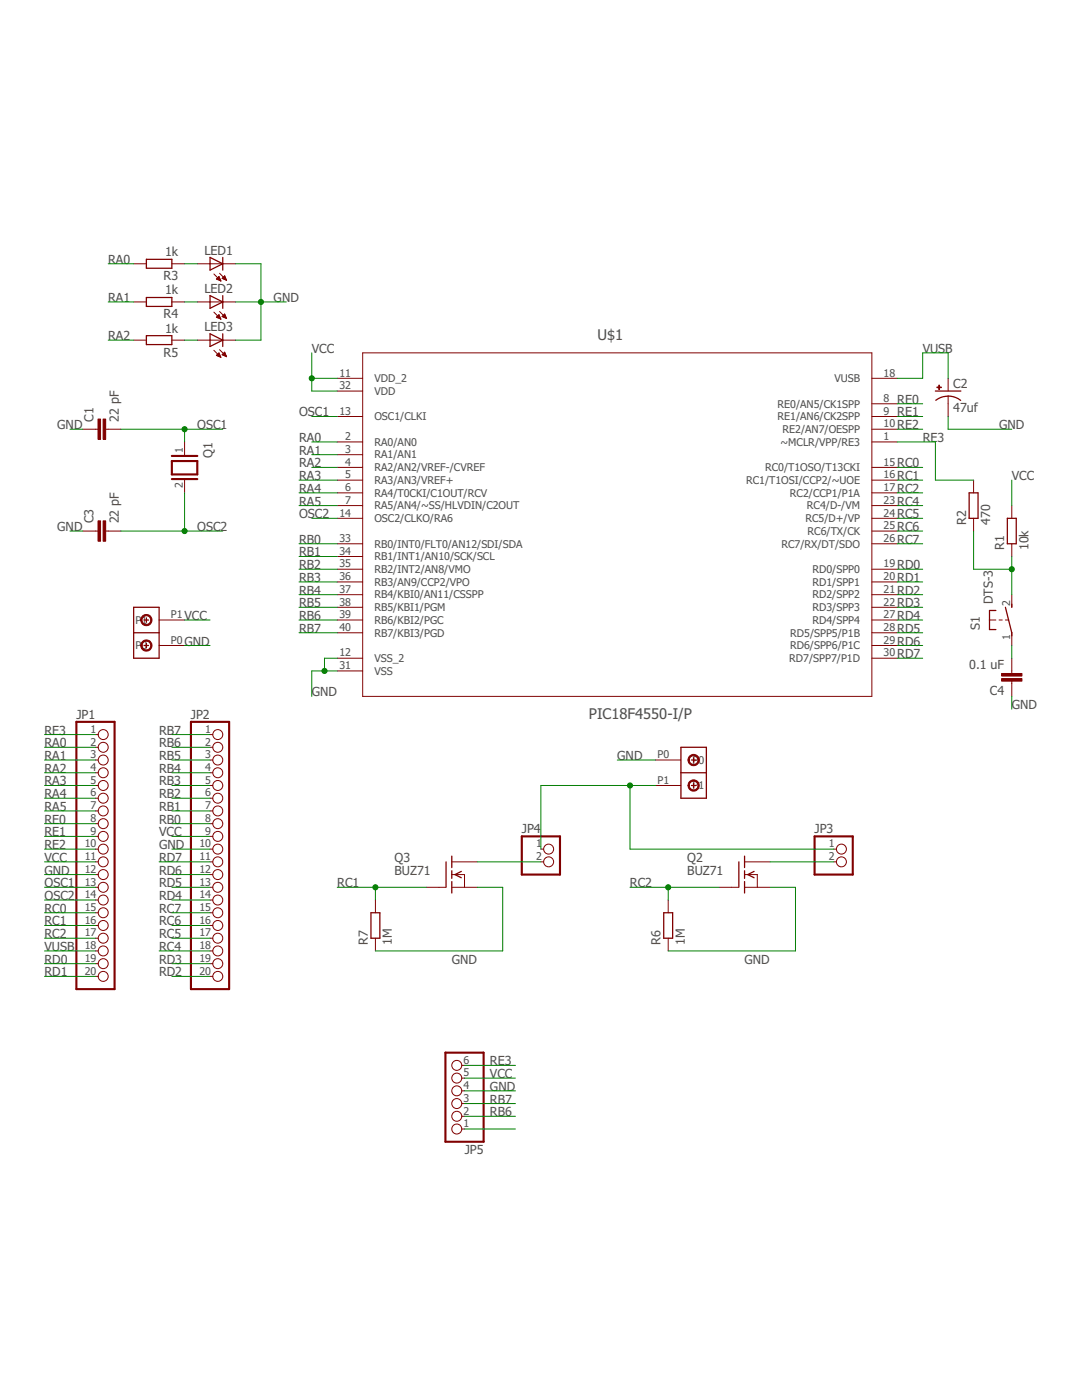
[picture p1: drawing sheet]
<svg xmlns="http://www.w3.org/2000/svg" width="216mm" height="279mm" viewBox="0 0 216 279" stroke-linecap="round" stroke-linejoin="round" font-family="sans-serif">
<g fill="none" stroke="#800000" stroke-width=".2">
<path d="M26.7 52.6h2.5M34.3 52.6h2.5M39.4 52.6h7.6M42.7 54.7l1.4 1.4M43.2 55.7l.5-.5 .4 .9zM43.2 55.7h.7M43.3 55.6h.6M43.4 55.5h.4M43.5 55.8h.5M43.5 55.4h.3M43.6 55.2h.1M43.8 55.9h.2"/>
<path d="M43.8 54.5l1.4 1.4M44 56.1h.1M44.3 55.6l.9 .3M44.4 55.6h.6M44.4 55.5h.6M44.5 55.4h.4M44.6 55.7h.5M44.7 55.2h.2M44.8 55.1h.1M44.8 55.1l-.5 .5M44.8 55.1l.4 .8M44.9 55.8h.2"/>
<path d="M45.2 55.9h.1M26.7 60.3h2.5M26.7 67.9h2.5M34.3 60.3h2.5M34.3 67.9h2.5M39.4 60.3h7.6M39.4 67.9h7.6M42.7 62.3l1.4 1.4M42.7 69.9l1.4 1.4M43.2 63.3l.9 .4M43.2 63.3h.7M43.2 70.9l.5-.5 .4 .9z"/>
<path d="M43.2 70.9h.7M43.3 63.2h.5M43.3 70.8h.5M43.4 71h.5M43.4 63.1h.4M43.4 63.4h.5M43.4 70.7h.4M43.5 62.9h.2M43.6 70.5h.1M43.7 62.8h.1M43.7 71.1h.3M43.7 62.8l-.5 .5"/>
<path d="M43.7 62.8l.4 .9M43.7 63.5h.3M43.8 62.2l1.4 1.4M43.8 69.8l1.4 1.4M44 71.3h.1M44 63.7h.1M44.3 63.2h.7M44.3 63.2l.9 .4M44.3 63.2l.5-.5 .4 .9M44.3 70.8l.9 .4M44.3 70.8h.7M44.4 63.1h.6"/>
<path d="M44.4 70.7h.6M44.6 62.9h.3M44.6 70.9h.5M44.6 70.5h.3M44.6 63.3h.5M44.7 62.8h.2M44.7 70.4h.2M44.8 62.7h.1M44.8 70.3h.1M44.8 71h.3M44.8 70.3l-.5 .5M44.8 70.3l.4 .9"/>
<path d="M44.9 63.4h.2M45.1 71.1h.1M45.1 63.5h.1M67.3 75.5h5.1M67.3 78h5.1M72.4 70.4h101.6v68.6h-101.6zM174 75.5h5M189.2 75.5v2.5M189.2 79.1v4M16.5 85.7h3.1M21.1 85.7h3M36.8 88.2v2.5"/>
<path d="M36.8 95.8v2.6M67.3 83.1h5.1M67.3 88.2h5.1M67.3 90.7h5.1M67.3 93.3h5.1M67.3 95.8h5.1M67.3 98.4h5.1M174 83.1h5M174 88.2h5M174 93.3h5M174 95.8h5M174 98.4h5"/>
<path d="M174 80.6h5M174 85.7h5M194.3 95.8v2.6M16.5 106h3.1M21.1 106h3M67.3 100.9h5.1M67.3 103.4h5.1M67.3 108.5h5.1M67.3 111.1h5.1M67.3 113.6h5.1M67.3 116.1h5.1M67.3 118.7h5.1"/>
<path d="M174 100.9h5M174 103.4h5M174 108.5h5M174 113.6h5M174 116.1h5M174 118.7h5M174 106h5M194.3 103.4v2.6M201.9 100.9v2.5M201.9 108.5v2.6M201.9 118.7v2.5M31.7 123.7h5.1"/>
<path d="M31.7 128.8h5.1M67.3 121.2h5.1M67.3 123.7h5.1M67.3 126.3h5.1M67.3 131.4h5.1M67.3 133.9h5.1M174 121.2h5M174 123.7h5M174 126.3h5M174 131.4h5M174 128.8h5M197.4 123.7h1.3"/>
<path d="M199.3 123.7h.7M200.6 123.7h.7M201.9 126.3v2.5M201.9 131.4v3M201.9 135.9v3.1M19 146.6h.6M19 149.1h.6M19 151.7h.6M19 154.2h.6M19 156.8h.6M19 159.3h.6M41.9 146.6h.6"/>
<path d="M41.9 149.1h.6M41.9 151.7h.6M41.9 154.2h.6M41.9 156.8h.6M41.9 159.3h.6M130.8 151.7h5.1M130.8 156.8h5.1M19 161.8h.6M19 164.4h.6M19 166.9h.6M19 169.5h.6M19 172h.6"/>
<path d="M19 174.5h.6M19 177.1h.6M19 179.6h.6M41.9 161.8h.6M41.9 164.4h.6M41.9 166.9h.6M41.9 169.5h.6M41.9 172h.6M41.9 174.5h.6M41.9 177.1h.6M41.9 179.6h.6M74.9 179.6v2.6"/>
<path d="M85.1 177.1h3.8M90.1 172h5.1M90.1 174.5h2.6v2.6M90.1 177.1h5.1M107.9 169.5h.6M107.9 172h.6M133.3 179.6v2.6M143.5 177.1h3.8M148.6 172h5M148.6 174.5h2.5v2.6M148.6 177.1h5M166.3 169.5h.6"/>
<path d="M166.3 172h.6M19 182.2h.6M19 184.7h.6M19 187.2h.6M19 189.8h.6M19 192.3h.6M19 194.9h.6M41.9 182.2h.6M41.9 184.7h.6M41.9 187.2h.6M41.9 189.8h.6M41.9 192.3h.6"/>
<path d="M41.9 194.9h.6M74.9 187.2v2.6M133.3 187.2v2.6M92.1 217.7h.6M92.1 215.2h.6M92.1 212.6h.6M92.1 225.3h.6M92.1 222.8h.6M92.1 220.2h.6"/>
<circle cx="20.6" cy="154.2" r=".99"/>
<circle cx="20.6" cy="151.7" r=".99"/>
<circle cx="20.6" cy="156.8" r=".99"/>
<circle cx="20.6" cy="159.3" r=".99"/>
<circle cx="20.6" cy="146.6" r=".99"/>
<circle cx="20.6" cy="149.1" r=".99"/>
<circle cx="43.5" cy="146.6" r=".99"/>
<circle cx="43.5" cy="154.2" r=".99"/>
<circle cx="43.5" cy="156.8" r=".99"/>
<circle cx="43.5" cy="159.3" r=".99"/>
<circle cx="43.5" cy="149.1" r=".99"/>
<circle cx="43.5" cy="151.7" r=".99"/>
<circle cx="20.6" cy="161.8" r=".99"/>
<circle cx="20.6" cy="166.9" r=".99"/>
<circle cx="20.6" cy="172" r=".99"/>
<circle cx="20.6" cy="164.4" r=".99"/>
<circle cx="20.6" cy="169.5" r=".99"/>
<circle cx="20.6" cy="174.5" r=".99"/>
<circle cx="20.6" cy="177.1" r=".99"/>
<circle cx="20.6" cy="179.6" r=".99"/>
<circle cx="43.5" cy="164.4" r=".99"/>
<circle cx="43.5" cy="166.9" r=".99"/>
<circle cx="43.5" cy="172" r=".99"/>
<circle cx="43.5" cy="161.8" r=".99"/>
<circle cx="43.5" cy="169.5" r=".99"/>
<circle cx="43.5" cy="174.5" r=".99"/>
<circle cx="43.5" cy="177.1" r=".99"/>
<circle cx="43.5" cy="179.6" r=".99"/>
<circle cx="109.5" cy="169.5" r=".99"/>
<circle cx="109.5" cy="172" r=".99"/>
<circle cx="167.9" cy="169.5" r=".99"/>
<circle cx="167.9" cy="172" r=".99"/>
<circle cx="20.6" cy="182.2" r=".99"/>
<circle cx="20.6" cy="187.2" r=".99"/>
<circle cx="20.6" cy="192.3" r=".99"/>
<circle cx="20.6" cy="194.9" r=".99"/>
<circle cx="20.6" cy="184.7" r=".99"/>
<circle cx="20.6" cy="189.8" r=".99"/>
<circle cx="43.5" cy="182.2" r=".99"/>
<circle cx="43.5" cy="187.2" r=".99"/>
<circle cx="43.5" cy="194.9" r=".99"/>
<circle cx="43.5" cy="184.7" r=".99"/>
<circle cx="43.5" cy="189.8" r=".99"/>
<circle cx="43.5" cy="192.3" r=".99"/>
<circle cx="91.1" cy="217.7" r=".99"/>
<circle cx="91.1" cy="215.2" r=".99"/>
<circle cx="91.1" cy="212.6" r=".99"/>
<circle cx="91.1" cy="225.3" r=".99"/>
<circle cx="91.1" cy="222.8" r=".99"/>
<circle cx="91.1" cy="220.2" r=".99"/>
</g>
<path d="M34.3 92h5.1v2.7h-5.1zM34.3 95.6h5.1M34.3 91h5.1M15.2 144.1h7.7v53.3h-7.7zM38.1 144.1h7.6v53.3h-7.6zM104.1 166.9h7.6v7.6h-7.6zM162.5 166.9h7.7v7.6h-7.7zM88.9 210.1h7.6v17.8h-7.6z" fill="none" stroke="#800000" stroke-width=".42"/>
<g fill="none" stroke="#800000" stroke-width=".25">
<path d="M29.2 51.8h5.1v1.7h-5.1zM29.2 59.4h5.1v1.8h-5.1zM41.9 51.4l2.5 1.2-2.5 1.3zM41.9 59l2.5 1.3-2.5 1.2zM44.4 51.4v2.5M44.4 59v2.5M29.2 67h5.1v1.8h-5.1zM41.9 66.6l2.5 1.3-2.5 1.3zM44.4 66.6v2.6M186.6 78h5.1M189.2 79l1.6 .4 .9 .5M189.2 79.1l-1.6 .3-.9 .5"/>
<path d="M193.4 98.4h1.8v5h-1.8zM201 103.4h1.8v5.1h-1.8zM26.7 121.2h5v10.2h-5zM26.7 126.3h5M28.7 128.8h.9M28.7 123.7h.9M29.2 123.3v.9M29.2 128.4v.9M198.7 121.8h-1.3v3.8h1.3M200.6 121.2l1.3 5.1v.6M201.9 120.6v.6M135.9 149.1h5v10.2h-5z"/>
<path d="M135.9 154.2h5M138 151.7h.9M138 156.8h.9M138.4 151.2v.9M138.4 156.3v.9M89 172v5.1M90.1 170.9v2.2M90.1 173.8v1.5M90.1 175.9v2.3M92.1 173.9l-1.3 .6 1.3 .7M147.4 172v5.1M148.6 170.9v2.2"/>
<path d="M148.6 173.8v1.5M148.6 175.9v2.3M150.5 173.9l-1.3 .6 1.3 .7M74 182.2h1.8v5h-1.8zM132.4 182.2h1.8v5h-1.8z"/>
</g>
<g fill="#800000" stroke="#800000" stroke-width=".2">
<path d="M20.6 83.6h.5v4.1h-.5z"/>
<path d="M19.6 83.6h.5v4.1h-.5z"/>
<path d="M186.9 77.2h.9v.2h-.9z"/>
<path d="M187.3 76.9h.2v.8h-.2z"/>
<path d="M20.6 103.9h.5v4.1h-.5z"/>
<path d="M19.6 103.9h.5v4.1h-.5z"/>
<path d="M199.9 134.4h4v.5h-4z"/>
<path d="M199.9 135.4h4v.5h-4z"/>
</g>
<g fill="#800000" stroke="#800000" stroke-width=".2">
<path d="M28.5 128a1.13 1.13 0 0 1 1.7 .3 1.13 1.13 0 0 1-.8 1.6 1.13 1.13 0 0 1-1.3-1.1h.2a.87 .87 0 0 1 1.2-.8 .87 .87 0 0 1 .3 1.5 .87 .87 0 0 1-1.4-.4l-.1-.3h-.2z" fill-rule="evenodd"/>
<path d="M28.5 122.9a1.13 1.13 0 0 1 1.7 .4 1.13 1.13 0 0 1-.8 1.6 1.13 1.13 0 0 1-1.3-1.2h.2a.87 .87 0 0 1 1.2-.8 .87 .87 0 0 1 .3 1.5 .87 .87 0 0 1-1.4-.4l-.1-.3h-.2z" fill-rule="evenodd"/>
<path d="M137.7 150.8a1.12 1.12 0 0 1 1.7 .4 1.12 1.12 0 0 1-.7 1.6 1.12 1.12 0 0 1-1.4-1.1h.2a.87 .87 0 0 1 1.3-.7 .87 .87 0 0 1 .1 1.4 .87 .87 0 0 1-1.3-.5l-.1-.2h-.2z" fill-rule="evenodd"/>
<path d="M137.7 155.9a1.12 1.12 0 0 1 1.7 .3 1.12 1.12 0 0 1-.7 1.6 1.12 1.12 0 0 1-1.4-1h.2a.88 .88 0 0 1 1.3-.8 .88 .88 0 0 1 .1 1.5 .88 .88 0 0 1-1.3-.5l-.1-.2h-.2z" fill-rule="evenodd"/>
</g>
<g fill="none" stroke="#008000" stroke-width=".2">
<path d="M21.6 52.6h5.1M36.8 52.6h2.6M47 52.6h5.1v15.3h-5.1M21.6 67.9h5.1M21.6 60.3h5.1M36.8 67.9h2.6M36.8 60.3h2.6M47 60.3h10.1M62.2 70.4v7.6h5.1M62.2 75.5h5.1M179 75.5h5.1v-5.1h5.1v5.1M14 85.7h2.5"/>
<path d="M24.1 85.7h20.3M36.8 85.7v2.5M36.8 98.4v7.6M59.7 95.8h7.6M59.7 98.4h7.6M62.2 83.1h5.1M62.2 88.2h5.1M62.2 90.7h5.1M62.2 93.3h5.1M179 85.7h5.1M179 83.1h5.1M179 88.2h7.6v7.6h7.7"/>
<path d="M179 93.3h5.1M179 95.8h5.1M179 98.4h5.1M179 80.6h5.1M189.2 83.1v2.6h12.7M201.9 95.8v5.1M14 106h2.5M24.1 106h20.3M59.7 113.6h7.6M59.7 100.9h7.6M59.7 108.5h7.6M59.7 111.1h7.6"/>
<path d="M59.7 116.1h7.6M59.7 118.7h7.6M62.2 103.4h5.1M179 106h5.1M179 103.4h5.1M179 113.6h5.1M179 100.9h5.1M179 108.5h5.1M179 116.1h5.1M179 118.7h5.1M194.3 106v7.6h7.6M201.9 111.1v7.6"/>
<path d="M36.8 123.7h5.1M36.8 128.8h5.1M59.7 123.7h7.6M59.7 121.2h7.6M59.7 126.3h7.6M67.3 133.9h-5.1v5.1M67.3 131.4h-2.6v2.5M179 123.7h5.1M179 131.4h5.1M179 128.8h5.1M179 121.2h5.1M179 126.3h5.1"/>
<path d="M201.9 128.8v2.6M201.9 139v2.5M8.9 151.7h10.1M8.9 149.1h10.1M8.9 154.2h10.1M8.9 146.6h10.1M8.9 156.8h10.1M8.9 159.3h10.1M34.3 151.7h7.6M34.3 149.1h7.6M34.3 154.2h7.6M34.3 146.6h7.6"/>
<path d="M34.3 156.8h7.6M34.3 159.3h7.6M123.2 151.7h7.6M125.7 156.8v12.7h40.6M130.8 156.8h-22.9v12.7M8.9 172h10.1M8.9 166.9h10.1M8.9 174.5h10.1M8.9 169.5h10.1M8.9 177.1h10.1M8.9 179.6h10.1M8.9 161.8h10.1"/>
<path d="M8.9 164.4h10.1M31.7 172h10.2M34.3 166.9h7.6M34.3 174.5h7.6M34.3 169.5h7.6M34.3 177.1h7.6M34.3 179.6h7.6M34.3 161.8h7.6M34.3 164.4h7.6M67.3 177.1h17.8M74.9 177.1v2.5M95.2 172h12.7"/>
<path d="M95.2 177.1h5.1v12.7h-25.4M125.7 177.1h17.8M133.3 177.1v2.5M153.6 172h12.7M153.6 177.1h5.1v12.7h-25.4M8.9 189.8h10.1M8.9 182.2h10.1M8.9 184.7h10.1M8.9 187.2h10.1M8.9 192.3h10.1M8.9 194.9h10.1M31.7 189.8h10.2"/>
<path d="M34.3 182.2h7.6M34.3 184.7h7.6M34.3 187.2h7.6M34.3 192.3h7.6M34.3 194.9h7.6M92.7 215.2h10.1M92.7 217.7h10.1M92.7 212.6h10.1M92.7 222.8h10.1M92.7 220.2h10.1M92.7 225.3h10.1"/>
</g>
<g fill="#008000" stroke="#008000" stroke-width=".2">
<circle cx="62.2" cy="75.5" r=".51"/>
<circle cx="64.7" cy="133.9" r=".51"/>
<circle cx="52.1" cy="60.3" r=".51"/>
<circle cx="36.8" cy="85.7" r=".51"/>
<circle cx="36.8" cy="106" r=".51"/>
<circle cx="201.9" cy="113.6" r=".51"/>
<circle cx="74.9" cy="177.1" r=".51"/>
<circle cx="133.3" cy="177.1" r=".51"/>
<circle cx="125.7" cy="156.8" r=".51"/>
</g>
<g font-size="2.9" fill="#505050">
<text x="119.2" y="67.8">U$1</text>
<text x="117.5" y="143.5">PIC18F4550-I/P</text>
</g>
<g font-size="2.5" fill="#505050">
<text x="21.6" y="52.6">RA0</text>
<text x="32.9" y="51.1">1k</text>
<text x="40.8" y="50.9">LED1</text>
<text x="32.7" y="55.9">R3</text>
<text x="32.9" y="58.7">1k</text>
<text x="40.8" y="58.5">LED2</text>
<text x="21.6" y="60.3">RA1</text>
<text x="32.7" y="63.5">R4</text>
<text x="54.6" y="60.3">GND</text>
<text x="21.6" y="67.9">RA2</text>
<text x="32.7" y="71.2">R5</text>
<text x="32.9" y="66.4">1k</text>
<text x="40.8" y="66.1">LED3</text>
<text x="62.2" y="70.4">VCC</text>
<text x="184.1" y="70.4">VUSB</text>
<text x="190.2" y="77.4">C2</text>
<text x="59.7" y="83.1">OSC1</text>
<text x="179" y="80.6">RE0</text>
<text x="179" y="83.1">RE1</text>
<text x="190.2" y="82.2">47uf</text>
<text x="11.4" y="85.7">GND</text>
<text x="18.7" y="84.1" transform="rotate(-90 18.7 84.1)">C1</text>
<text x="23.7" y="84.1" transform="rotate(-90 23.7 84.1)">22 pF</text>
<text x="39.4" y="85.7">OSC1</text>
<text x="59.7" y="88.2">RA0</text>
<text x="179" y="85.7">RE2</text>
<text x="184.1" y="88.2">RE3</text>
<text x="199.4" y="85.7">GND</text>
<text x="42.4" y="91.3" transform="rotate(-90 42.4 91.3)">Q1</text>
<text x="59.7" y="90.7">RA1</text>
<text x="59.7" y="93.3">RA2</text>
<text x="59.7" y="95.8">RA3</text>
<text x="179" y="93.3">RC0</text>
<text x="179" y="95.8">RC1</text>
<text x="201.9" y="95.8">VCC</text>
<text x="59.7" y="100.9">RA5</text>
<text x="59.7" y="98.4">RA4</text>
<text x="179" y="98.4">RC2</text>
<text x="179" y="100.9">RC4</text>
<text x="11.4" y="106">GND</text>
<text x="18.7" y="104.5" transform="rotate(-90 18.7 104.5)">C3</text>
<text x="23.7" y="104.5" transform="rotate(-90 23.7 104.5)">22 pF</text>
<text x="39.4" y="106">OSC2</text>
<text x="59.7" y="103.4">OSC2</text>
<text x="179" y="103.4">RC5</text>
<text x="179" y="106">RC6</text>
<text x="192.8" y="104.7" transform="rotate(-90 192.8 104.7)">R2</text>
<text x="197.6" y="104.7" transform="rotate(-90 197.6 104.7)">470</text>
<text x="59.7" y="108.5">RB0</text>
<text x="59.7" y="111.1">RB1</text>
<text x="59.7" y="113.6">RB2</text>
<text x="179" y="108.5">RC7</text>
<text x="179" y="113.6">RD0</text>
<text x="200.4" y="109.8" transform="rotate(-90 200.4 109.8)">R1</text>
<text x="205.2" y="109.8" transform="rotate(-90 205.2 109.8)">10k</text>
<text x="59.7" y="116.1">RB3</text>
<text x="59.7" y="118.7">RB4</text>
<text x="179" y="116.1">RD1</text>
<text x="179" y="118.7">RD2</text>
<text x="36.8" y="123.7">VCC</text>
<text x="59.7" y="121.2">RB5</text>
<text x="59.7" y="123.7">RB6</text>
<text x="179" y="121.2">RD3</text>
<text x="179" y="123.7">RD4</text>
<text x="195.5" y="125.7" transform="rotate(-90 195.5 125.7)">S1</text>
<text x="198.1" y="120.6" transform="rotate(-90 198.1 120.6)">DTS-3</text>
<text x="36.8" y="128.8">GND</text>
<text x="59.7" y="126.3">RB7</text>
<text x="179" y="126.3">RD5</text>
<text x="179" y="128.8">RD6</text>
<text x="179" y="131.4">RD7</text>
<text x="193.4" y="133.5">0.1 uF</text>
<text x="15.2" y="143.4">JP1</text>
<text x="38.1" y="143.4">JP2</text>
<text x="62.2" y="139">GND</text>
<text x="197.5" y="138.6">C4</text>
<text x="201.9" y="141.5">GND</text>
<text x="8.9" y="149.1">RA0</text>
<text x="8.9" y="146.6">RE3</text>
<text x="31.7" y="149.1">RB6</text>
<text x="31.7" y="146.6">RB7</text>
<text x="8.9" y="151.7">RA1</text>
<text x="8.9" y="154.2">RA2</text>
<text x="31.7" y="154.2">RB4</text>
<text x="31.7" y="151.7">RB5</text>
<text x="123.2" y="151.7">GND</text>
<text x="8.9" y="161.8">RA5</text>
<text x="8.9" y="156.8">RA3</text>
<text x="8.9" y="159.3">RA4</text>
<text x="31.7" y="161.8">RB1</text>
<text x="31.7" y="159.3">RB2</text>
<text x="31.7" y="156.8">RB3</text>
<text x="8.9" y="164.4">RE0</text>
<text x="8.9" y="166.9">RE1</text>
<text x="31.7" y="166.9">VCC</text>
<text x="31.7" y="164.4">RB0</text>
<text x="104.1" y="166.3">JP4</text>
<text x="162.5" y="166.3">JP3</text>
<text x="8.9" y="172">VCC</text>
<text x="8.9" y="169.5">RE2</text>
<text x="31.7" y="169.5">GND</text>
<text x="31.7" y="172">RD7</text>
<text x="78.7" y="172">Q3</text>
<text x="137.1" y="172">Q2</text>
<text x="8.9" y="174.5">GND</text>
<text x="8.9" y="177.1">OSC1</text>
<text x="8.9" y="179.6">OSC2</text>
<text x="31.7" y="179.6">RD4</text>
<text x="31.7" y="177.1">RD5</text>
<text x="31.7" y="174.5">RD6</text>
<text x="67.3" y="177.1">RC1</text>
<text x="78.7" y="174.5">BUZ71</text>
<text x="125.7" y="177.1">RC2</text>
<text x="137.1" y="174.5">BUZ71</text>
<text x="8.9" y="182.2">RC0</text>
<text x="8.9" y="184.7">RC1</text>
<text x="31.7" y="184.7">RC6</text>
<text x="31.7" y="182.2">RC7</text>
<text x="8.9" y="189.8">VUSB</text>
<text x="8.9" y="187.2">RC2</text>
<text x="31.7" y="189.8">RC4</text>
<text x="31.7" y="187.2">RC5</text>
<text x="73.4" y="188.5" transform="rotate(-90 73.4 188.5)">R7</text>
<text x="78.2" y="188.5" transform="rotate(-90 78.2 188.5)">1M</text>
<text x="131.8" y="188.5" transform="rotate(-90 131.8 188.5)">R6</text>
<text x="136.6" y="188.5" transform="rotate(-90 136.6 188.5)">1M</text>
<text x="8.9" y="192.3">RD0</text>
<text x="8.9" y="194.9">RD1</text>
<text x="31.7" y="194.9">RD2</text>
<text x="31.7" y="192.3">RD3</text>
<text x="90.2" y="192.3">GND</text>
<text x="148.6" y="192.3">GND</text>
<text x="97.8" y="215.2">VCC</text>
<text x="97.8" y="212.6">RE3</text>
<text x="97.8" y="217.7">GND</text>
<text x="97.8" y="220.2">RB7</text>
<text x="97.8" y="222.8">RB6</text>
<text x="92.7" y="230.3">JP5</text>
</g>
<g font-size="2.1" fill="#505050">
<text x="67.7" y="75.1">11</text>
<text x="67.7" y="77.7">32</text>
<text x="74.7" y="76.3">VDD_2</text>
<text x="166.5" y="76.3">VUSB</text>
<text x="176.3" y="75.1">18</text>
<text x="67.7" y="82.8">13</text>
<text x="74.7" y="78.8">VDD</text>
<text x="74.7" y="83.9">OSC1/CLKI</text>
<text x="155.1" y="81.3">RE0/AN5/CK1SPP</text>
<text x="155.1" y="83.9">RE1/AN6/CK2SPP</text>
<text x="176.3" y="80.2">8</text>
<text x="176.3" y="82.8">9</text>
<text x="68.9" y="87.8">2</text>
<text x="74.7" y="89">RA0/AN0</text>
<text x="155.7" y="89">~MCLR/VPP/RE3</text>
<text x="156.1" y="86.4">RE2/AN7/OESPP</text>
<text x="176.3" y="85.3">10</text>
<text x="176.3" y="87.8">1</text>
<text x="36.5" y="90.4" transform="rotate(-90 36.5 90.4)">1</text>
<text x="68.9" y="90.4">3</text>
<text x="68.9" y="92.9">4</text>
<text x="68.9" y="95.5">5</text>
<text x="74.7" y="91.5">RA1/AN1</text>
<text x="74.7" y="94">RA2/AN2/VREF-/CVREF</text>
<text x="152.7" y="94">RC0/T1OSO/T13CKI</text>
<text x="176.3" y="92.9">15</text>
<text x="176.3" y="95.5">16</text>
<text x="36.5" y="97.3" transform="rotate(-90 36.5 97.3)">2</text>
<text x="68.9" y="98">6</text>
<text x="68.9" y="100.5">7</text>
<text x="74.7" y="96.6">RA3/AN3/VREF+</text>
<text x="74.7" y="99.1">RA4/T0CKI/C1OUT/RCV</text>
<text x="74.7" y="101.7">RA5/AN4/~SS/HLVDIN/C2OUT</text>
<text x="148.9" y="96.6">RC1/T1OSI/CCP2/~UOE</text>
<text x="157.6" y="99.1">RC2/CCP1/P1A</text>
<text x="161" y="101.7">RC4/D-/VM</text>
<text x="176.3" y="98">17</text>
<text x="176.3" y="100.5">23</text>
<text x="67.7" y="103.1">14</text>
<text x="74.7" y="104.2">OSC2/CLKO/RA6</text>
<text x="160.7" y="104.2">RC5/D+/VP</text>
<text x="161.1" y="106.7">RC6/TX/CK</text>
<text x="176.3" y="103.1">24</text>
<text x="176.3" y="105.6">25</text>
<text x="67.7" y="108.2">33</text>
<text x="67.7" y="110.7">34</text>
<text x="67.7" y="113.2">35</text>
<text x="74.7" y="109.3">RB0/INT0/FLT0/AN12/SDI/SDA</text>
<text x="74.7" y="111.8">RB1/INT1/AN10/SCK/SCL</text>
<text x="155.9" y="109.3">RC7/RX/DT/SDO</text>
<text x="176.3" y="108.2">26</text>
<text x="176.3" y="113.2">19</text>
<text x="67.7" y="115.8">36</text>
<text x="67.7" y="118.3">37</text>
<text x="74.7" y="114.4">RB2/INT2/AN8/VMO</text>
<text x="74.7" y="116.9">RB3/AN9/CCP2/VPO</text>
<text x="74.7" y="119.4">RB4/KBI0/AN11/CSSPP</text>
<text x="162.1" y="114.4">RD0/SPP0</text>
<text x="162.1" y="116.9">RD1/SPP1</text>
<text x="162.1" y="119.4">RD2/SPP2</text>
<text x="176.3" y="115.8">20</text>
<text x="176.3" y="118.3">21</text>
<text x="27.1" y="124.5">P1</text>
<text x="34.1" y="123.4">P1</text>
<text x="67.7" y="120.9">38</text>
<text x="67.7" y="123.4">39</text>
<text x="67.7" y="125.9">40</text>
<text x="74.7" y="122">RB5/KBI1/PGM</text>
<text x="74.7" y="124.5">RB6/KBI2/PGC</text>
<text x="162.1" y="122">RD3/SPP3</text>
<text x="162.1" y="124.5">RD4/SPP4</text>
<text x="176.3" y="120.9">22</text>
<text x="176.3" y="123.4">27</text>
<text x="176.3" y="125.9">28</text>
<text x="201.5" y="120.9" transform="rotate(-90 201.5 120.9)">2</text>
<text x="27.1" y="129.6">P0</text>
<text x="34.1" y="128.5">P0</text>
<text x="67.7" y="131">12</text>
<text x="74.7" y="127.1">RB7/KBI3/PGD</text>
<text x="157.7" y="129.6">RD6/SPP6/P1C</text>
<text x="157.7" y="127.1">RD5/SPP5/P1B</text>
<text x="176.3" y="128.5">29</text>
<text x="176.3" y="131">30</text>
<text x="201.5" y="127.8" transform="rotate(-90 201.5 127.8)">1</text>
<text x="67.7" y="133.6">31</text>
<text x="74.7" y="132.1">VSS_2</text>
<text x="74.7" y="134.7">VSS</text>
<text x="157.5" y="132.1">RD7/SPP7/P1D</text>
<text x="18.1" y="146.2">1</text>
<text x="18.1" y="148.8">2</text>
<text x="40.9" y="146.2">1</text>
<text x="40.9" y="148.8">2</text>
<text x="18.1" y="151.3">3</text>
<text x="18.1" y="153.9">4</text>
<text x="40.9" y="151.3">3</text>
<text x="40.9" y="153.9">4</text>
<text x="131.2" y="151.3">P0</text>
<text x="138.2" y="152.4">P0</text>
<text x="18.1" y="156.4">5</text>
<text x="18.1" y="158.9">6</text>
<text x="18.1" y="161.5">7</text>
<text x="40.9" y="156.4">5</text>
<text x="40.9" y="158.9">6</text>
<text x="40.9" y="161.5">7</text>
<text x="131.2" y="156.4">P1</text>
<text x="138.2" y="157.5">P1</text>
<text x="18.1" y="164">8</text>
<text x="18.1" y="166.6">9</text>
<text x="40.9" y="164">8</text>
<text x="40.9" y="166.6">9</text>
<text x="16.9" y="169.1">10</text>
<text x="16.9" y="171.6">11</text>
<text x="39.8" y="169.1">10</text>
<text x="39.8" y="171.6">11</text>
<text x="107" y="169.1">1</text>
<text x="107" y="171.6">2</text>
<text x="165.4" y="169.1">1</text>
<text x="165.4" y="171.6">2</text>
<text x="16.9" y="174.2">12</text>
<text x="16.9" y="176.7">13</text>
<text x="16.9" y="179.3">14</text>
<text x="39.8" y="174.2">12</text>
<text x="39.8" y="176.7">13</text>
<text x="39.8" y="179.3">14</text>
<text x="16.9" y="181.8">15</text>
<text x="16.9" y="184.3">16</text>
<text x="39.8" y="181.8">15</text>
<text x="39.8" y="184.3">16</text>
<text x="16.9" y="186.9">17</text>
<text x="16.9" y="189.4">18</text>
<text x="16.9" y="192">19</text>
<text x="39.8" y="186.9">17</text>
<text x="39.8" y="189.4">18</text>
<text x="39.8" y="192">19</text>
<text x="16.9" y="194.5">20</text>
<text x="39.8" y="194.5">20</text>
<text x="92.5" y="214.8">5</text>
<text x="92.5" y="212.3">6</text>
<text x="92.5" y="219.9">3</text>
<text x="92.5" y="217.4">4</text>
<text x="92.5" y="225">1</text>
<text x="92.5" y="222.4">2</text>
</g>
</svg>
